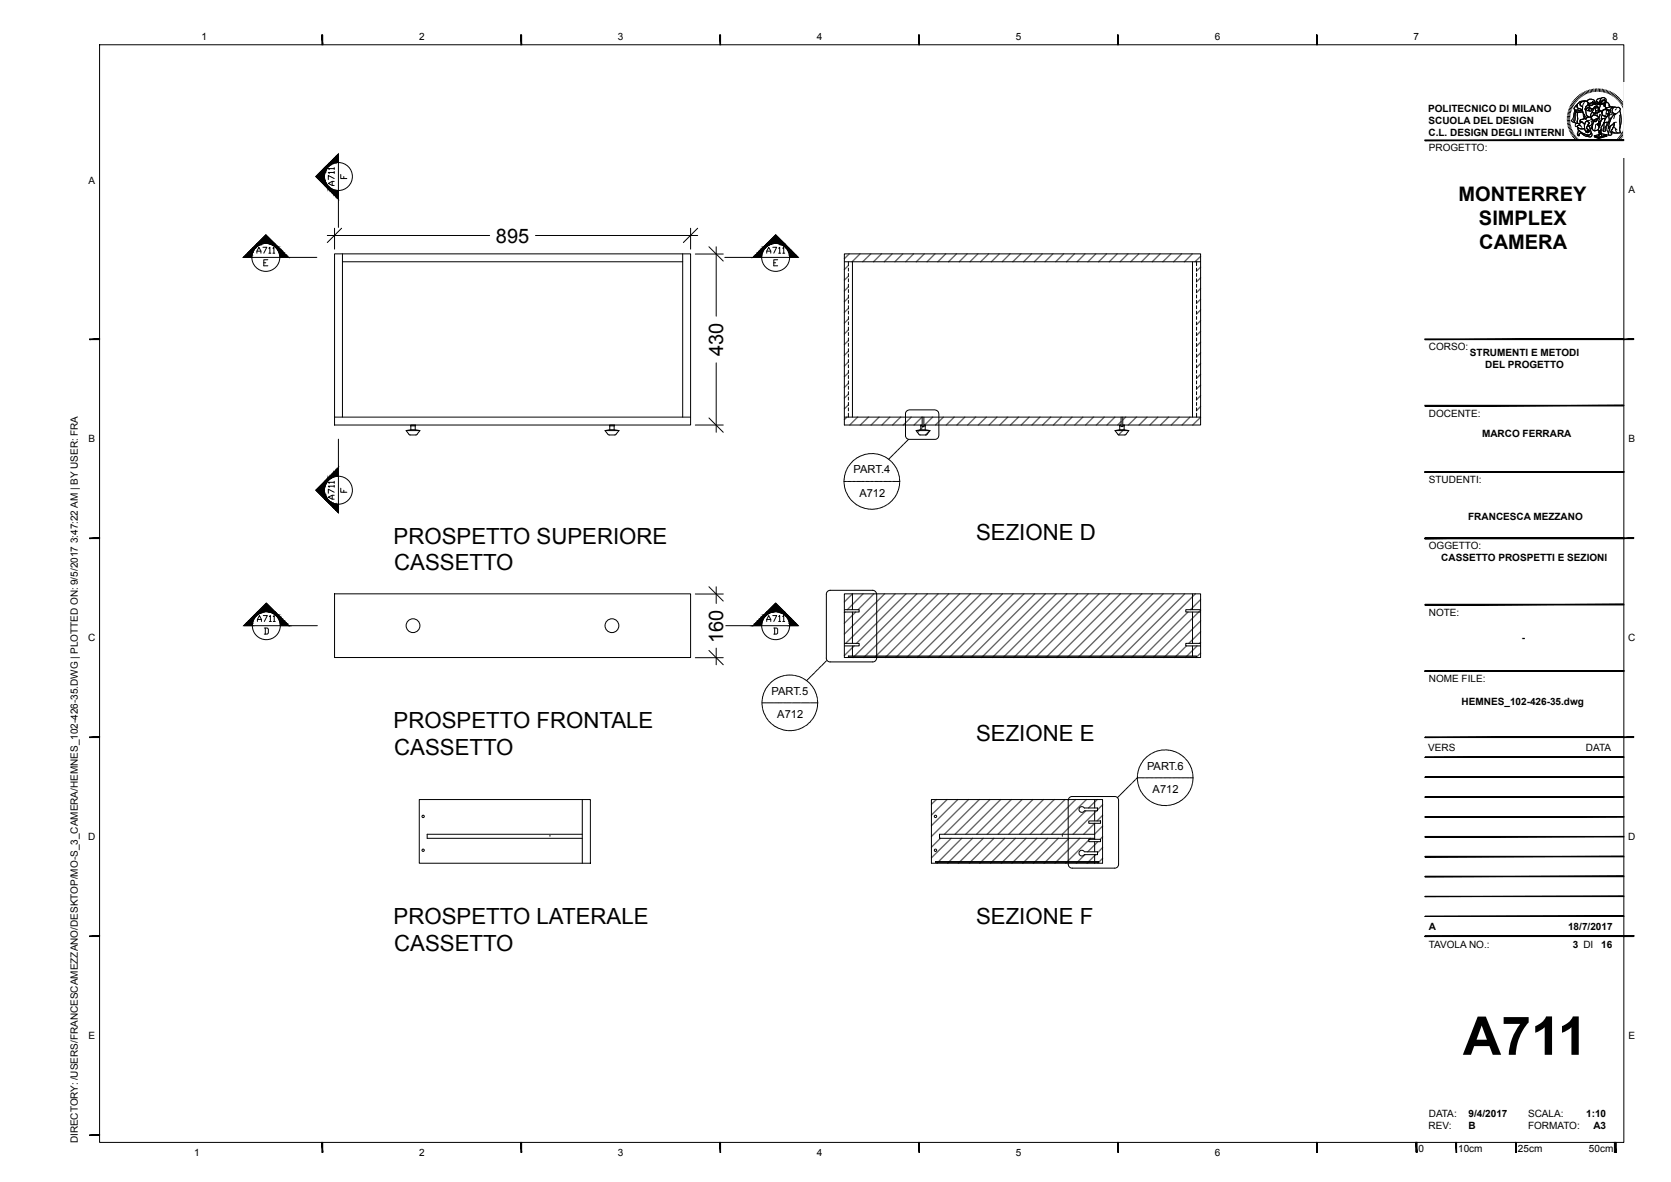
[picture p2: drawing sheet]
<svg xmlns="http://www.w3.org/2000/svg" width="420mm" height="297mm" viewBox="0 0 420 297" stroke-linecap="round" stroke-linejoin="round" font-family="sans-serif">
<g fill="none" stroke="#000" stroke-width=".25">
<path d="M25 11.3h383.1v275.8h-383.1zM393.9 29.9h.7M393.9 29.2l.7 .1M393.9 29.6h.7M394 28.9h.6M394 28.5l.7 .1M394.1 28.2l.7 .1M394.2 27.8l.7 .2M394.3 27.5l.6 .2M394.4 27.2l.7 .2M394.6 26.8l.6 .3M394.6 30.3h-.7"/>
<path d="M394.6 30.6h-.7M394.6 30.9l-.6 .1M394.7 31.2l-.7 .2M394.7 26.5l.6 .3M394.8 31.6l-.7 .1M394.9 31.9l-.7 .1M394.9 26.2l.6 .3M394.9 32.2l-.6 .2M395.1 25.9l.6 .3M395.1 32.5l-.7 .2M395.2 32.8l-.6 .3M395.3 25.6l.5 .4"/>
<path d="M395.3 33.1l-.6 .3M395.4 33.3l-.5 .4M395.5 25.3l.5 .4M395.6 33.6l-.5 .4M395.7 25l.6 .5M395.8 27.6h.9a.57 .57 0 0 0 .9 0l.1-.1 .1 .6-.5 .1a1.55 1.55 0 0 1-1.6-.4zM395.8 27.5l.1 .5M395.8 33.9l-.6 .4M396 26.7l.4-.4v.3a.81 .81 0 0 0 .9 .8l.3 .1-.1 .2a.83 .83 0 0 1-1-.1l-.5 .1-.2-.2a.36 .36 0 0 1-.2-.3 .36 .36 0 0 1 .3-.3zM396 24.8l.5 .4M396 28.1l-.3 .5-.1 1.3-.4 .7 .4 .2M396 34.2l-.6 .4"/>
<path d="M396.2 28.1l.5 .1-.2 .3v2.4a.48 .48 0 0 1-.8-.3l.2-1.8zM396.2 28.1v.1a2.56 2.56 0 0 0-.3 2l-.3 .6 .7 .2M396.2 24.5l.5 .5M396.2 34.4l-.5 .5M396.4 26.3l-.1 .1a.8 .8 0 0 0-.4 1.2h.8a.55 .55 0 0 0 .9-.1h.1M396.4 34.7l-.5 .4M396.5 31.7a1.26 1.26 0 0 0 1.8 .5M396.5 24.2l.4 .6M396.5 26.1l.7-.6 1.3-.1a.99 .99 0 0 0-1.3 1l.3 .3h.3l-.1 .8-.4-.1a.87 .87 0 0 1-.9-.8zM396.6 28.3l.7-.1a.41 .41 0 0 1 .5-.1 .41 .41 0 0 1 .2 .4l.4 .8v.4l-.4 .2a.61 .61 0 0 0-.8 .7l.1 .1-.3 .4a.56 .56 0 0 1-.5-.8zM396.6 32.1l.1 .5 .9 .8 1.8 .8M396.6 32l.7 .4 1-.2 .1 .6 .3 .2-.1 .2 .3-.2 .2 .3-.1-.5 .3 .5-.2-.5 .5 .1-.9-.6 .3-.7a.61 .61 0 0 1 .6 .7l.2 .4a.84 .84 0 0 1-.2 1.1 .84 .84 0 0 1-1.1 0l-.9-.4-.8-.7z"/>
<path d="M396.6 34.9l-.4 .5M396.7 28.2l-.2 .3v2.4M396.7 32.8l.5 .3a2.78 2.78 0 0 0 2.4 .8l.3-.6a.64 .64 0 0 1 .1 1 .64 .64 0 0 1-1 0l-.8-.3-.6-.4a.42 .42 0 0 0-.5-.2 .42 .42 0 0 0-.3 .5l.2 .1-.3 .1a.93 .93 0 0 1 0-1.3zM396.7 24l.5 .5M396.8 32.7l-.1 .2a.88 .88 0 0 0 0 1.2l.3-.1-.2-.1a.42 .42 0 0 1 .3-.5 .42 .42 0 0 1 .5 .2l.5 .4a2.45 2.45 0 0 0 1.9 .2l.1-.5-.2-.4M396.9 35.1l-.5 .5M397 31.2a.52 .52 0 0 0-.8-.1 .52 .52 0 0 0 0 .7 .77 .77 0 0 1 .8-.4 .77 .77 0 0 1 .6 .6M397 23.8l.4 .5M397.1 30.2l1.3-.5 .3 .2 .3-.5 .8 .1 .3 .3a.99 .99 0 0 1 .2 1.3 .99 .99 0 0 1-1.3 .4l.2-.3a.44 .44 0 0 0 0-.7 .44 .44 0 0 0-.7 .1l-.2 .6-.7-.6h-.4zM397.1 35.3l-.4 .6M397.2 25.9a1.06 1.06 0 0 1 1.1-.5 1.06 1.06 0 0 1 .9 .7l-.2 .3a1.45 1.45 0 0 0-.4 1.9l.3 .8 .4 .3-.4 .1a.34 .34 0 0 1-.2 .4 .34 .34 0 0 1-.4-.2 .34 .34 0 0 1 .1-.4l-.5-1-.1-1.6h-.3a.56 .56 0 0 1-.3-.8zM397.2 30.8l.4-.2a.96 .96 0 0 1 .6 1.1l.1 .5a1.26 1.26 0 0 1-1.8-.5l.6-.3-.1-.2z"/>
<path d="M397.3 23.6l.4 .6M397.4 35.5l-.4 .6M397.5 30.5l.8 .7M397.6 30.6l-.5 .4v.4M397.6 23.4l.3 .6M397.6 35.8l-.3 .5M397.8 28.1h-1.3a.68 .68 0 0 0-.9 .1 .68 .68 0 0 0-.1 .9l-.1 .5-.5 .7 .3 .3M397.9 23.2l.3 .6M397.9 35.9l-.3 .6M397.9 28.5l.3 1.3M398.2 25.7l-.4 1-.1 1.1 .7 1.4a.37 .37 0 0 0-.1 .5 .37 .37 0 0 0 .4 .1l.2-.3 .4-.1-.4-.3-.3-1a1.51 1.51 0 0 1 .5-1.9 .97 .97 0 0 0-1.4-.8l-.6 .2-.6 .4-.1 .6a.81 .81 0 0 0 .9 .8l.3 .1M398.2 36.1l-.3 .6"/>
<path d="M398.2 23.1l.3 .6M398.4 29.7l-.4 .2a.61 .61 0 0 0-.8 .7l.1 .1M398.5 25.4a.9 .9 0 0 0-1 .2 .9 .9 0 0 0-.2 1l.4 .1M398.5 36.2l-.3 .7M398.5 30.6a.48 .48 0 0 1 .8 0 .48 .48 0 0 1-.2 .8l-.4 .9 .9 .7-.5-.2 .2 .5-.3-.5 .1 .5-.2-.3-.3 .2 .1-.2-.4-.5a2.37 2.37 0 0 1 .2-1.9zM398.5 30.6a.48 .48 0 0 1 .8 0 .48 .48 0 0 1-.2 .8l-.2 .5a.62 .62 0 0 0 .4 .8l.3 .3-.5-.2 .2 .5-.3-.5v.5l-.1-.3-.3 .2 .1-.2-.4-.5a2.37 2.37 0 0 1 .2-1.9zM398.6 22.9l.2 .6M398.7 26.7l.3-.3h.6v.5l-1.2 .5zM398.7 27.3l.3-.2a.37 .37 0 0 1 .4-.2 .37 .37 0 0 1 .3 .3l-.3 .1-.1 .4 .2 .1a.55 .55 0 0 1-.8-.5zM398.7 27.3a.62 .62 0 0 0 .8 .5M398.8 36.4l-.3 .6M398.8 25.5l.2-.3a1.17 1.17 0 0 1 1.9 .4l-.1 .2a.53 .53 0 0 0-.9 .1l-.6 .1-.2-.2"/>
<path d="M398.9 22.8l.2 .6M399 25.2l.5-.3h.6l.6 .4a.22 .22 0 0 1 .2 .3 .22 .22 0 0 1-.2 .1l-.4-.1-.5 .3a.84 .84 0 0 1-1-.4zM399.1 36.5l-.3 .6M399.1 25.8l.7 .2 .5-.5 .4 .2-.3 .6-.3 .2-.5-.2-.6 .2zM399.2 22.7l.2 .6M399.3 29.4l.6 .2 .4 .5a.76 .76 0 0 1-.3 1.2M399.4 27.3h.9l-.3 .1a.38 .38 0 0 1-.3 .6 .38 .38 0 0 1-.3-.6zM399.4 36.6l-.2 .6M399.4 31.7l.4 1a.79 .79 0 0 1 0 .9 .79 .79 0 0 1-.9 .3M399.5 27l.2 .2M399.6 26.7l-.1 .2-1.1 .5M399.6 30.3l-.8 .1"/>
<path d="M399.6 22.6l.2 .6M399.6 26.4l-.3 .5M399.7 29.9l.8 .4M399.7 36.7l-.2 .6M399.8 27.3h.5l-.3 .1a.38 .38 0 0 1-.3 .6 .38 .38 0 0 1-.3-.6l.1-.2 .4 .1-.2 .1M399.8 30.4a.69 .69 0 0 1 .2 .9 .69 .69 0 0 1-.9 .2M399.9 29.4l.6-.5 .6 .1a.78 .78 0 0 1 .7 .8l-.8 .2a.48 .48 0 0 1-.5 .3 .48 .48 0 0 1-.4-.4zM399.9 29.6a.94 .94 0 0 1 .8-.8 .94 .94 0 0 1 .9 .4v.1a.3 .3 0 0 1 .2 .5 .3 .3 0 0 1-.5 0l-.9 .4 .2 .3 .3 .1 .5-.3 .1-.5h.3l-.2-.6-.6-.3h-.5l-.6 .7-.1-.1v-.5l.4-.8 .3 .2h1.1l.2-.3a.25 .25 0 0 0 .3-.1 .25 .25 0 0 0-.1-.3l.7 .2-.1 .4a.77 .77 0 0 1-.1 1.1l.1 .6a.7 .7 0 0 1-.7 .6l-.1 .6h-.4l.3 .3 .2-.1v.4l.2-.2-.1 .4a.93 .93 0 0 1-1.2 .9l-.9-.7 .4-.8 .1-.9M399.9 32.2l.8 .7M399.9 22.5l.2 .6M400 36.8l-.1 .7M400.1 26.3l.1 .1"/>
<path d="M400.2 31.6l.1 .9M400.2 28.2l-.4 .4v.9M400.2 25.9l.2 .1M400.3 22.4l.1 .7M400.3 25.9v.1M400.4 30.2l1.1-.4-.1 .5-.5 .3-.5-.2zM400.4 36.8l-.2 .7M400.4 31l-.3 1-.4 .4M400.6 26.1l.8-.1a.23 .23 0 0 1 .3 .2 .23 .23 0 0 1-.4 .2zM400.6 22.3l.1 .7M400.7 27l.7-.3 .7 .9a.31 .31 0 0 1 0 .3 .31 .31 0 0 1-.3 .2l-.1-.3a.55 .55 0 0 0-.1-.8 .55 .55 0 0 0-.7 0v.3a.92 .92 0 0 1 0 1.1 .44 .44 0 0 1-.6-.1 .44 .44 0 0 1 .1-.6zM400.7 25.8l-.3 .5-.3 .2-.5-.2-.6 .2"/>
<path d="M400.7 36.9l-.1 .6M400.7 34.1l2-.5 1.2 .3-2.1 .6zM400.7 34.1l1.1 .4v.3l-1.1-.4zM401 26.9l.1-.1a.83 .83 0 0 1 .7 1.3l-.3 .3h-.5l.1-.5-.2-.6zM401 22.3v.7M401 36.9l-.1 .7M401 25.9a.45 .45 0 0 1 .5-.3 .45 .45 0 0 1 .4 .5l-.3 .1M401.1 31.3l-.4 1.6 1.1-.2M401.1 30.4h.1M401.1 25.6h.4l.4 .5-.3 .1-.1-.3-.1 .2-.4-.2zM401.1 30l.2 .1M401.2 30.3h.1"/>
<path d="M401.2 30.1h.1M401.2 27.1v.1M401.3 27.1l-.2 .1M401.3 22.3l.1 .7M401.3 36.9v.7M401.4 26.1l-.2-.2-.6 .2 .2 .1a.44 .44 0 0 0 .4 .2 .44 .44 0 0 0 .4-.2l-.2-.3 .1 .3M401.4 28.4l.1 .7M401.5 29.9l-.1 .2a.49 .49 0 0 1-.4 .4 .49 .49 0 0 1-.5-.2M401.5 27l.2 .3M401.6 36.9v.7M401.7 27.1a.44 .44 0 0 0-.7-.2 .44 .44 0 0 0 0 .7 .46 .46 0 0 1-.1 .8 .46 .46 0 0 1-.6-.4l.2-.5a.58 .58 0 0 1 .7-.7l.3-.1 .6 1a.24 .24 0 0 1-.1 .4 .24 .24 0 0 1-.3-.3M401.7 22.3v.7"/>
<path d="M401.8 27.4l-.2 .1M401.8 27.3v.2a.48 .48 0 0 1-.8 .3M401.8 28.1l-.3 .3h-.5M401.8 34.5l2.1-.6v.3l-2.1 .6zM401.8 34.5v.3M401.9 26.2l.2-.2 .1 .4-.3 .9M401.9 30.6h.1M401.9 30.6l.4-.1-.2 1.1-.2 .2v-.4l-.2 .1-.3-.3h.4zM401.9 31.3v.5l.2-.2M402 36.9v.7M402 27.7l-.1-.4a1.01 1.01 0 0 0 .1-1.2l-.5-.5a.45 .45 0 0 1-.2-.6 .45 .45 0 0 1 .6-.2h.5l-.3 .7 .2 .8h.1l.1-.5a.39 .39 0 0 0 .3 .4 .39 .39 0 0 0 .4-.2v.6l.2-.1v.3a.33 .33 0 0 1 .3 .4 .33 .33 0 0 1-.3 .3l-.7 .4M402 25.7l.1 .4"/>
<path d="M402.1 22.3l-.1 .7M402.1 31l-.1 .2-.1-.1M402.1 28.7l-.1 1.3M402.1 27.9l.5 .2M402.2 32.8l.1-.1 .2 1-.3-.5-.3 .7zM402.3 29.9l-.4 .3v.5M402.3 36.9v.7M402.3 30.5a.8 .8 0 0 0-.7 .8l-.1-.2-.1 .1 .3 .3 .2-.1M402.3 28.8l-.4 .8M402.4 22.3l-.1 .7M402.4 24.8l-.3-.1a.79 .79 0 0 0-.8 .8M402.5 24.7l.7-.2 .5 .6-.3 1.3-.2 .3v-.7l.3-.5a.32 .32 0 0 0-.2-.4 .32 .32 0 0 0-.4 .1l-.3 .1-.1 .9-.2 .1-.2-.8z"/>
<path d="M402.5 25.8a.39 .39 0 0 0 .3 .4 .39 .39 0 0 0 .4-.2M402.5 24.7a.78 .78 0 0 1 1.1 .1v1.1l-.4 .8v-.7l.3-.5a.34 .34 0 0 0-.2-.4 .34 .34 0 0 0-.4 .1l-.3 .1-.1 .9-.2 .1-.2-.8zM402.6 36.9l.1 .6M402.6 27.9l.1-.1a1.34 1.34 0 0 1 1.6-.2 .69 .69 0 0 1 .4 .8 .69 .69 0 0 1-.5 .5 .5 .5 0 0 1-.8 .4l-.1 .1-.1-.3a1.06 1.06 0 0 1-.6-1.2zM402.6 25.3l.3-.1a.33 .33 0 0 1 .5 0 .33 .33 0 0 1 .1 .4l-.3 .4a.41 .41 0 0 1-.5 .1 .41 .41 0 0 1-.1-.6zM402.7 29.8l.8-.1-.6 1.6a1.66 1.66 0 0 0-.5 1.5h-.2l-.2 .5-.2-.9zM402.7 25.5l.2 .1M402.7 29.9l-.9 2.5 .2 .9 .3-.6 .3 1.4-.4-.9-.4 1 .2-.9M402.8 26h.1M402.8 28.9l-.3 .4 .1 .6 .9-.2 .5-.6M402.8 22.4l-.2 .7M402.8 25.6h.1"/>
<path d="M402.9 25.9h.1M402.9 36.8l.2 .7M403.1 25.7l.3 .1M403.1 22.5l-.1 .6M403.2 30.8l.6-.1a1.41 1.41 0 0 1-.4 1.4l.2 .7-.7 .1zM403.2 25.7v.1M403.2 36.7l.2 .7M403.4 26.5v.3l.4 .4M403.4 22.6l-.1 .6M403.4 29h.1M403.5 27.4l1.1-.5h.8l-.7 .9zM403.5 29.7l-.6 1.6a1.66 1.66 0 0 0-.5 1.5"/>
<path d="M403.6 36.7l.1 .6M403.6 25.6l.6 .3 .6 .9-.5 .2a.55 .55 0 0 1-.7-.1 .55 .55 0 0 1-.2-.7zM403.6 28.9l-.3 .1M403.7 25.6l.5 .3 .3 .6M403.7 29.2l-.1 .1M403.8 22.6l-.2 .7M403.9 33.9v.3l-2.1 .6-1.1-.4v-.3M403.9 36.6l.2 .6M404 30.8l-.2 .7-.4 .6 .2 .7-.2 .2-.5-.2 .3-.9v-1M404.1 22.8l-.2 .6M404.2 36.4l.2 .7M404.2 28.6l-.1 .4"/>
<path d="M404.2 27.6l.3 .1 .2 .4M404.3 28.8l.2 .1-.1 .7a.72 .72 0 0 1 0 .9 .72 .72 0 0 1-.8 .3l-.4 .1 .3-1.2zM404.3 26.4l.5 .4M404.3 30.7l-1.1 .2M404.4 32.1l-.1 .2 .2 .2M404.5 22.9l-.3 .6M404.5 36.3l.3 .6M404.5 28.9v1.3l-.3 .9a1.89 1.89 0 0 0 0 2.2h.1M404.7 31.8l1.1-1-.5 1.6a1.24 1.24 0 0 0-.2 1.4 .42 .42 0 0 1-.6 .2 .42 .42 0 0 1-.2-.5zM404.7 27.8a1.07 1.07 0 0 1 1.7-.8 .57 .57 0 0 1 .8 .2 .57 .57 0 0 1-.2 .8l-.4 .3a1.08 1.08 0 0 1-1.9-.2M404.7 28.1l-.8 1.2-.6 .1-.1-.3a.75 .75 0 0 1-.5-1.1 .75 .75 0 0 1 1.2-.1l-.2 .2a.28 .28 0 0 0-.1 .4 .28 .28 0 0 0 .4 .1l.2-.1a.68 .68 0 0 0 0-.9 .68 .68 0 0 0-.9-.1l-.6 .4-.1 .5M404.8 29.6v.5"/>
<path d="M404.8 36.2l.3 .6M404.8 23l-.3 .7M405.1 36l.3 .6M405.1 23.2l-.3 .6M405.2 28.8l-.9 .1M405.3 33l.5 .4M405.3 35.8l.4 .6M405.4 26.9h-.8l-1.1 .5M405.4 23.4l-.3 .6M405.6 31.8l.8 .9M405.6 35.7l.4 .5M405.6 28.7l-.8 1.5-.5 2 1.5-1.4 .5-.1"/>
<path d="M405.7 26.9l.7 .2a.53 .53 0 0 1 .6 0 .53 .53 0 0 1 .2 .6l.1 1a8.1 8.1 0 0 1-.2 3.9l.3 .7-1.9 .1a.41 .41 0 0 1-.6-.2 .41 .41 0 0 1 .2-.5l.6-1.2 .1-.7-1.5 1.4a5.7 5.7 0 0 1 1.5-3.4l.3-.2a.94 .94 0 0 1-.9-.7 .94 .94 0 0 1 .5-1zM405.7 26.9a.92 .92 0 0 0-.5 1.1 .92 .92 0 0 0 .9 .6M405.7 23.5l-.3 .6M405.8 30.8l-.5 1.6a1.24 1.24 0 0 0-.2 1.4 .42 .42 0 0 1-.6 .2 .42 .42 0 0 1-.2-.5l.4-1.7M405.9 35.5l.4 .5M405.9 28.8l-.3 1M406 32.2l.2 .8 .5 .4M406 23.7l-.4 .6M406.1 35.3l.4 .5M406.3 27.3l-.3 .3M406.3 24l-.4 .5M406.4 35l.4 .5"/>
<path d="M406.6 24.2l-.4 .5M406.6 34.8l.5 .5M406.8 34.6l.5 .4M406.8 24.4l-.4 .5M407 34.3l.6 .4M407.1 28.9v3.3M407.1 24.7l-.5 .4M407.1 27.8a9.2 9.2 0 0 1 0 5l.3 .5h-2.4M407.2 34.1l.6 .3M407.3 25l-.5 .4M407.4 33.8l.6 .4M407.6 25.2l-.6 .4"/>
<path d="M407.6 33.5l.5 .4M407.7 33.2l.6 .4M407.8 25.5l-.5 .4M407.9 33l.6 .2M408 25.8l-.6 .4M408 32.7l.6 .2M408.1 32.3l.7 .3M408.2 26.1l-.6 .3M408.2 32l.7 .2M408.3 31.7l.7 .2M408.4 26.4l-.6 .3M408.4 31.4l.6 .1"/>
<path d="M408.4 31.1l.7 .1M408.5 30.8l.7 .1M408.5 30.2h.7M408.5 26.7l-.6 .3M408.5 30.4l.7 .1M408.7 27.1l-.7 .2M408.8 27.4l-.7 .2M408.9 27.7l-.7 .2M409 28.1l-.7 .2M409.1 28.4l-.7 .2M409.1 28.8l-.7 .1M409.2 29.2h-.7"/>
<path d="M409.2 29.8l-.7 .1M409.2 29.5h-.7M79.4 44.4l5.7-5.7v11.3zM82.3 59.2h40.8M83.5 45.6v1M84 45.6h-.5l-1 .5 1 .5h.5M84 44.9l-1.5-.8v1M84 43.3h-1.5l.3 .3M84 42.4h-1.5l.3 .2M84 42.1v.5M84 43.1v.5M84.1 57.4v5.2"/>
<path d="M85.1 50v7.1M85.7 43.8v1.1h1.5M85.9 57.4l-3.6 3.5M86.4 44.4v.5M134.6 59.2h40.8M173.6 57.4v5.2M175.4 57.4l-3.6 3.5M61.1 64.7l5.7-5.7 5.7 5.7zM64.6 63.6v-.5l.5-1 .5 1v.5M64.6 63.1h1M66.1 62.1h1l-.8 1.5M66.3 66h.5"/>
<path d="M67.3 65.3h-1v1.5h1M67.6 62.4l.2-.3v1.5M67.6 63.6h.5M68.6 62.4l.2-.3v1.5M68.6 63.6h.5M72.5 64.7h7.1M84.1 63.8h89.5v43h-89.5zM86.1 63.8v41M86.1 65.8h85.5M171.6 63.8v41M174.8 63.8h7M178.2 62l3.6 3.6"/>
<path d="M180 62v17.4M182.2 64.7h7.1M189.3 64.7l5.7-5.7 5.6 5.7zM192.7 63.6v-.5l.5-1 .5 1v.5M192.7 63.1h1M194.2 62.1h1l-.7 1.5M194.5 66h.5M195.5 65.3h-1v1.5h1M195.7 62.4l.3-.3v1.5M195.7 63.6h.5M196.7 62.4l.3-.3v1.5M196.7 63.6h.5"/>
<path d="M212.2 65.8h89.6M213.2 65.8v.9M213.2 67.4v.7M213.2 68.7v.8M213.2 70.1v.7M213.2 71.4v.8M213.2 72.8v.7M213.2 74.1v.8M213.2 75.5v.7M213.2 76.8v.8M213.2 78.2v.7M213.2 79.5v.8"/>
<path d="M214.3 65.8v39M299.7 65.8v39M300.7 65.8v.9M300.7 67.4v.7M300.7 68.7v.8M300.7 70.1v.7M300.7 71.4v.8M300.7 72.8v.7M300.7 74.1v.8M300.7 75.5v.7M300.7 76.8v.8M300.7 78.2v.7"/>
<path d="M300.7 79.5v.8M180 91.2v17.4M213.2 80.9v.7M213.2 82.2v.8M213.2 83.6v.7M213.2 84.9v.8M213.2 86.3v.7M213.2 87.6v.8M213.2 89v.7M213.2 90.3v.7M213.2 91.7v.7M213.2 93v.8"/>
<path d="M213.2 94.4v.7M213.2 95.7v.8M213.2 97.1v.7M213.2 98.4v.8M213.2 99.8v.7M300.7 80.9v.7M300.7 82.2v.8M300.7 83.6v.7M300.7 84.9v.8M300.7 86.3v.7M300.7 87.6v.8M300.7 89v.7"/>
<path d="M300.7 90.3v.7M300.7 91.7v.7M300.7 93v.8M300.7 94.4v.7M300.7 95.7v.8M300.7 97.1v.7M300.7 98.4v.8M300.7 99.8v.7M84.1 104.8h89.5M85.1 110.4v7.1M102.1 108.2l1.2-.2 2.2 .2-1 1.1h-1.6zM102.1 108.2h3.4"/>
<path d="M103.3 107h1.1M103.3 107v1M103.3 107l-.1-.2h1.2v.2M104.4 107v1M152.1 108.2l1.2-.2 2.3 .2-1.1 1.1h-1.5zM152.1 108.2h3.5M153.3 107v1M153.3 107l-.1-.2h1.2v1.2M154.4 107h-1.1M174.8 106.8h7M178.2 105l3.6 3.6M212.2 104.8h89.6"/>
<path d="M212.4 119.3l-.2 .7M212.4 119.1v.1M212.7 118.2l-.3 .7M212.8 118v.1M213.2 117.3l-.3 .6M213.2 101.1v.8M213.2 102.5v.7M213.2 103.8v1M213.4 117l-.1 .1M213.9 116.4l-.4 .6M214.1 116.2h-.1M214.7 115.6l-.5 .5"/>
<path d="M214.9 115.4l-.1 .1M215.7 114.9l-.7 .4M215.9 114.8l-.2 .1M216.7 114.5l-.7 .3M216.9 114.4h-.1M217.7 114.1l-.7 .2M218 114.1h-.1M218.8 114l-.7 .1M219 114h.1M219.2 114h.8M220.1 114l.1 .1M220.4 114.1l.7 .1"/>
<path d="M221.2 114.3h.1M221.5 114.4l.6 .3M222.3 114.7v.1M222.5 114.8l.6 .4M223.2 115.3h.1M223.4 115.4l.6 .5M223.7 115l-.3 .4M223.9 114.8l-.1 .1M224.1 116l.1 .1M224.3 116.2l.4 .6M224.5 114.2l-.5 .6M224.7 114l-.1 .1"/>
<path d="M224.8 116.9l.1 .1M224.9 117.1l.5 .6M225.4 113.4l-.6 .6M225.4 117.8v.1M225.5 118.1l.3 .6M225.5 113.2l-.1 .1M225.8 118.9l.1 .1M225.9 119.1l.2 .7M226.1 120v.1M226.1 112.6l-.5 .5M226.3 112.4l-.1 .1M226.9 111.8l-.5 .5"/>
<path d="M227.1 111.7h-.1M227.7 111l-.5 .5M227.9 110.9h-.1M227.9 103.2l.7-.2h6.4a1.08 1.08 0 0 1 1 1v5.4a1.01 1.01 0 0 1-1 1h-6.4a.93 .93 0 0 1-1-1v-5.6zM228.4 110.4l-.4 .4M230.3 108.2l1.1-.2 2.3 .2-1 1.1h-1.6zM230.3 108.2h3.4M231.4 107h.4M231.4 107v1M231.4 107v-.2h.4h-19.6v-43h89.6v43h-19.6h.4l-.1 .2M231.8 104.8v2.4h.4v-2.4M232.2 106.8h49.6h-.4v.2"/>
<path d="M232.2 107h.3M232.5 107v1M232.6 106.8l-.1 .2M280.3 108.2h3.4M281 109.1l-.7-.9 1.1-.2 2.3 .2-.8 1.1h-1.6l-.3-.2M281.4 107h.4M281.4 107v1M281.8 104.8v2.4h.4v-2.4M282.2 107h.3M282.5 107v1M300.7 101.1v.8M300.7 102.5v.7"/>
<path d="M300.7 103.8v1M79.4 123.2l5.7-5.7v11.4zM83.5 124.4v1M84 124.4h-.5l-1 .5 1 .5h.5M84 123.7l-1.5-.8v1M84 122.2h-1.5l.3 .2M84 121.2h-1.5l.3 .2M84 120.9v.5M84 122v.4M85.7 122.7v1h1.5M86.4 123.2v.5M212.1 121.3v.1"/>
<path d="M212.1 121h.7M212.2 120.4l-.1 .8M212.2 120.2v.1M212.2 121.6l.1 .7M212.3 122.4v.1M212.4 122.7l.2 .7M212.6 123.5l.1 .1M212.7 123.7l.4 .7M212.9 121h.1M213.1 124.5l.1 .1M213.2 121h.7M213.2 124.7l.5 .6"/>
<path d="M213.8 125.4v.1M213.9 125.6l.6 .5M214 121h.1M214.3 121h.7M214.6 126.2v.1M214.8 126.4l.6 .5M215.1 121h.2M215.4 121h.8M215.4 126.9h.2M215.7 127l.6 .4M216.2 121h.2M216.5 127.4l.1 .1"/>
<path d="M216.5 121h.8M216.7 127.5l.7 .3M217.4 121h.1M217.5 127.8h.1M217.6 121h.8M217.8 127.8l.7 .1M218.5 121h.2M218.7 127.9h.1M218.8 121h.7M219.6 127.9l-.7 .1M219.6 121h.2M219.8 127.9h.1"/>
<path d="M219.9 121h.8M220.7 127.8l-.7 .1M220.8 121h.1M220.9 127.7h.1M221 121h.8M221.8 127.4l-.7 .3M221.9 121h.1M222 127.3l-.1 .1M222.1 121h.8M222.8 126.9l-.6 .3M223 126.8h-.1M223 121h.1"/>
<path d="M223.3 121h.7M223.7 126.2l-.6 .5M223.9 126.1h-.1M224.2 121h.1M224.4 121h.7M224.5 125.4l-.5 .6M224.7 125.2l-.1 .1M225.2 124.5l-.4 .6M225.3 121h.1M225.3 124.3l-.1 .1M225.6 123.5l-.2 .7M225.7 123.3v.1"/>
<path d="M226 122.4l-.2 .7M226 122.2v.1M226.1 120.2l.1 .8h-.7M226.1 121.3v.7M226.2 121.1l-.1 .1M61.3 157.2l5.6-5.7 5.7 5.7zM64.7 156.2v-.6l.5-.9 .5 .9v.6M64.7 155.6h1M66.2 154.7h1l-.8 1.5M66.4 157.8h.8l.2 .3v1l-.2 .2h-.8M66.7 157.8v1.5M67.7 154.9l.3-.2v1.5"/>
<path d="M67.7 156.2h.5M68.7 154.9l.2-.2v1.5M68.7 156.2h.5M72.6 157.2h7.2M84.1 149.2h89.5v16h-89.5zM174.8 149.3h7M178.2 147.4l3.6 3.6M180 147.4v4.2M182.2 157.2h7.1M189.3 157.2l5.7-5.7 5.6 5.7zM192.7 156.2v-.6l.5-.9 .5 .9v.6M192.7 155.6h1"/>
<path d="M194.2 154.7h1l-.7 1.5M194.5 157.8h.7l.3 .3v1l-.3 .2h-.7M194.7 157.8v1.5M195.7 154.9l.3-.2v1.5M195.7 156.2h.5M196.7 154.9l.3-.2v1.5M196.7 156.2h.5M207.9 148.7l.6-.4h10.8a1.08 1.08 0 0 1 1.1 1v16a1.01 1.01 0 0 1-1.1 1h-10.6a.93 .93 0 0 1-1-1v-16.1zM212.2 149.2h89.6v16h-89.6zM212.2 153.2h3.8v.6h-3.8M214.3 153.8v7.9M214.3 149.2v4"/>
<path d="M299.7 153.8v7.9M299.7 149.2v4M301.8 153.2h-3.8v.6h3.8M174.8 165.3h7M178.2 163.4l3.6 3.6M180 162.8v4.2M191.5 176.9v.2M191.5 176.6h.7M191.6 176.1l-.1 .7M191.6 175.8v.1M191.6 177.2l.1 .7M191.7 178v.2"/>
<path d="M191.7 175l-.1 .7M191.7 178.3l.3 .7M191.8 174.7v.1M192 179.1v.2M192.1 173.9l-.3 .7M192.1 179.4l.4 .6M192.2 173.6v.2M192.3 176.6h.1M192.5 176.6h.8M192.6 172.9l-.4 .7M192.8 172.7l-.1 .1M193.3 172l-.5 .6"/>
<path d="M193.4 176.6h.1M193.5 171.8l-.1 .1M193.6 176.6h.8M194.1 171.2l-.5 .5M194.3 171.1h-.1M194.5 176.6h.2M194.8 176.6h.7M195 170.6l-.6 .4M195.3 170.4l-.2 .1M195.6 176.6h.2M195.9 176.6h.7M196.1 170.1l-.8 .3"/>
<path d="M196.3 170h-.2M196.8 176.6h.1M197 176.6h.8M197.1 169.7l-.7 .3M197.4 169.7h-.2M197.9 176.6h.1M198.2 176.6h.7M198.2 169.6l-.7 .1M198.3 169.6h.2M198.6 169.6l.8 .1M199 176.6h.1M199.3 176.6h.7"/>
<path d="M199.5 169.7h.1M199.7 169.7l.8 .2M200.2 176.6h.1M200.4 176.6h.7M200.6 169.9l.1 .1M200.8 170l.7 .3M201.3 176.6h.1M201.5 176.6h.8M201.6 170.3l.1 .1M201.9 170.5l.6 .3M202.4 176.6h.1M202.6 170.9l.1 .1"/>
<path d="M202.7 176.6h.7M203.1 170.6l-.3 .5 .6 .5M203.3 170.5l-.1 .1M203.5 171.7h.1M203.5 176.6h.1M203.6 171.8l.5 .6M203.8 176.6h.7M203.9 169.8l-.5 .6M204.1 169.7h-.1M204.2 172.5l.1 .1M204.3 172.7l.4 .6M204.7 176.6h.1"/>
<path d="M204.7 179.9l-.1 .1M204.7 169.1l-.5 .5M204.8 173.5v.1M204.9 173.7l.3 .7M204.9 168.9h-.1M205 179.1l-.3 .7M205.1 178.9v.1M205.2 174.5v.1M205.2 174.7l.3 .8M205.4 178l-.2 .8M205.4 177.8v.1M205.5 175.8v.8h-.6"/>
<path d="M205.5 175.6v.1M205.5 176.9v.8M205.5 168.3l-.5 .5M205.5 176.7v.1M205.7 168.1l-.1 .1M206.3 167.5l-.5 .5M206.5 167.3l-.1 .1M207.1 166.7l-.5 .5M207.3 166.5l-.1 .1M207.7 166l-.3 .4M212.2 161.7h3.8v.6h-3.8M213.2 164.8h87.5v.2h-87.5z"/>
<path d="M214.3 162.3v2.5M214.3 165v.2M299.7 162.3v2.5M299.7 165v.2M301.8 161.7h-3.8v.6h3.8M192.5 180.2h.1M192.6 180.4l.5 .6M193.1 181.1l.1 .1M193.3 181.3l.6 .5M193.9 181.9h.1M194.2 182l.5 .5M194.8 182.5l.2 .1"/>
<path d="M195.1 182.7l.6 .3M195.8 183l.2 .1M196.1 183.1l.7 .3M196.9 183.4h.1M197.2 183.5h.7M198 183.6h.2M198.3 183.6h.7M199.1 183.5h.2M200.1 183.4l-.7 .1M200.4 183.3l-.2 .1M201.2 183l-.7 .3M201.4 183h-.1"/>
<path d="M202.2 182.5l-.6 .4M202.4 182.4h-.1M203.1 181.9l-.6 .4M203.3 181.7l-.1 .1M203.9 181l-.5 .6M204.1 180.9l-.1 .1M204.6 180.2l-.5 .6M281.4 199.9l-.1 .1M282 199.3l-.5 .5M282.2 199.1l-.1 .1M282.8 198.4l-.5 .6M283 198.3l-.1 .1"/>
<path d="M283.6 197.6l-.5 .6M283.8 197.5l-.1 .1M284.4 196.9l-.5 .5M284.6 196.7l-.1 .1M285.2 196.1l-.5 .5M285.4 195.9l-.1 .1M285.9 194.9v.7M285.9 195.7v.2M285.9 196l.1 .8M285.9 194.6v.2M286 196.9l.1 .1M286.1 193.7l-.2 .8"/>
<path d="M286.1 197.1l.2 .8M286.1 193.5v.2M286.4 197.9v.2M286.4 192.7l-.2 .7M286.4 198.2l.4 .7M286.5 195.4h-.7l-.3 .4M286.5 192.5v.1M286.6 195.4h.1M286.8 199l.1 .1M286.9 195.4h.7M286.9 191.7l-.3 .7M287 199.2l.4 .6"/>
<path d="M287.1 191.5l-.1 .1M287.5 199.9l.1 .1M287.6 190.8l-.4 .6M287.8 195.4h.1M287.8 190.6l-.1 .1M288 195.4h.7M288.4 190l-.5 .5M288.6 189.9h.1M288.9 195.4h.1M289.1 195.4h.8M289.4 189.4l-.7 .4M289.6 189.3h-.1"/>
<path d="M290 195.4h.1M290.2 195.4h.8M290.4 188.9l-.7 .3M290.6 188.8h-.1M291.1 195.4h.1M291.3 195.4h.8M291.5 188.6l-.8 .2M291.6 188.5h.1M292.2 195.4h.2M292.5 195.4h.8M292.6 188.5h-.8M292.7 188.5h.1"/>
<path d="M293 188.4l.7 .1M293.4 195.4h.1M293.6 195.4h.8M293.8 188.5h.1M294.1 188.5l.7 .2M294.5 195.4h.1M294.7 195.4h.8M294.9 188.8h.1M295.2 188.8l.6 .3M295.6 195.4h.2M295.9 195.4h.7M296 189.2h.1"/>
<path d="M296.2 189.3l.6 .4M296.7 195.4h.2M296.9 189.7l.1 .1M297 195.4h.7M297.1 189.9l.6 .5M297.8 190.4l.1 .1M297.9 195.4h.1M298 190.7l.5 .5M298.1 195.4h.8M298.2 199.9l-.5 .5M298.4 199.7l-.1 .1M298.5 191.3l.1 .1"/>
<path d="M298.7 191.5l.4 .7M298.9 199l-.4 .6M299 198.7v.2M299 195.4h.1M299.1 192.3l.1 .1M299.2 192.5l.3 .7M299.4 197.9l-.3 .7M299.5 197.7l-.1 .1M299.6 193.3v.2M299.6 193.6l.2 .7M299.7 196.9l-.2 .7M299.8 194.4v.2"/>
<path d="M299.8 196.6l-.1 .2M299.8 194.7l.1 .7h-.7M299.9 195.7l-.1 .8M299.9 195.5v.1M105.4 200.9h43v16h-43zM138.2 210.1h.1M146.4 200.9v16M146.4 209.6h-39v1h39M234.1 200.9h43v16h-43zM235.1 216.5h41.1v.2h-41.1zM267 210.1h.1M268.7 200.5l.6-.4h10.9a.93 .93 0 0 1 .9 1v16a.94 .94 0 0 1-.9 1h-10.7a1 1 0 0 1-1-1v-16z"/>
<path d="M272.6 214.7a.73 .73 0 0 1-1.2 .2 .73 .73 0 0 1 .1-1.2 .73 .73 0 0 1 1.1 .3h3.3v.7h-3.3M272.6 203h3.3v.7h-3.3a.73 .73 0 0 1-1.1 .3 .73 .73 0 0 1-.1-1.1 .73 .73 0 0 1 1.2 .2M273.7 206.3h2.9v.6h-2.9zM273.7 210.9h2.9v.6h-2.9zM275.1 209.6h-39v1h39M275.1 200.9v2.1M275.1 203.7v2.6M275.1 206.9v4M275.1 211.5v2.5M275.1 214.7v1.8M275.1 216.7v.2M281.2 200.1l-.3 .3"/>
<path d="M287.7 200.1l.5 .5M288.3 200.7l.1 .1M288.5 200.9l.6 .4M289.2 201.4h.1M289.4 201.5l.7 .3M290.2 201.9h.1M290.4 202l.7 .2M291.3 202.2l.1 .1M291.5 202.3l.7 .1M292.4 202.4h.1M292.6 202.4h.8M293.6 202.3l-.1 .1"/>
<path d="M294.5 202.2l-.7 .1M294.7 202.1l-.1 .1M295.5 201.9l-.6 .2M295.8 201.8h-.1M296.6 201.4l-.7 .3M296.8 201.2l-.2 .1M297.4 200.7l-.5 .5M297.7 200.5l-.2 .1"/>
<circle cx="85.1" cy="44.4" r="3.5"/>
<circle cx="66.8" cy="64.7" r="3.5"/>
<circle cx="195" cy="64.7" r="3.5"/>
<circle cx="85.1" cy="123.2" r="3.5"/>
<circle cx="66.9" cy="157.2" r="3.5"/>
<circle cx="103.8" cy="157.2" r="1.74"/>
<circle cx="153.8" cy="157.2" r="1.74"/>
<circle cx="195" cy="157.2" r="3.5"/>
<circle cx="106.4" cy="213.6" r=".3"/>
<circle cx="106.4" cy="205.1" r=".3"/>
<circle cx="235.1" cy="205.1" r=".3"/>
<circle cx="235.1" cy="213.6" r=".3"/>
</g>
<g fill="none" stroke="#636466" stroke-width=".34">
<path d="M213.2 66.7l-1 1M213.2 69.4l-1 1M213.2 72.1l-1 1M213.2 74.8l-1 1M213.2 77.5l-1 1M213.5 63.8l-1.3 1.2M216.2 63.8l-2 2M218.9 63.8l-2.1 2M221.5 63.8l-1.9 2M224.3 63.8l-2 2M226.9 63.8l-2 2M229.6 63.8l-2 2"/>
<path d="M232.3 63.8l-2 2M235 63.8l-2 2M237.7 63.8l-2 2M240.4 63.8l-2 2M243.1 63.8l-2 2M245.8 63.8l-2 2M248.5 63.8l-2 2M251.2 63.8l-2 2M253.9 63.8l-2 2M256.6 63.8l-2 2M259.3 63.8l-2 2M262 63.8l-2 2"/>
<path d="M264.6 63.8l-2 2M267.3 63.8l-1.9 2M270.1 63.8l-2 2M272.7 63.8l-2 2M275.4 63.8l-2 2M278.1 63.8l-2 2M280.8 63.8l-2 2M283.5 63.8l-2 2M286.2 63.8l-2 2M288.9 63.8l-2 2M291.6 63.8l-2 2M294.3 63.8l-2 2"/>
<path d="M297 63.8l-2 2M299.7 63.8l-2 2M301.8 64.4l-1.4 1.4M301.8 67.1l-1.1 1M301.8 69.8l-1.1 1M301.8 72.5l-1.1 1M301.8 75.2l-1.1 1M301.8 77.9l-1.1 1M213.2 80.2l-1 1M213.2 82.9l-1 1M213.2 85.6l-1 1M213.2 88.3l-1 1"/>
<path d="M213.2 91l-1 1M213.2 93.7l-1 .9M213.2 96.3l-1 1.1M213.2 99l-1 1M301.8 80.6l-1.1 1M301.8 83.3l-1.1 1M301.8 86l-1.1 1M301.8 88.7l-1.1 1M301.8 91.3l-1.1 1.1M301.8 94.1l-1.1 1M301.8 96.8l-1.1 .9M301.8 99.4l-1.1 1"/>
<path d="M212.9 104.8l-.7 .6M213.2 101.7l-1 1M215.6 104.8l-2 2M218.3 104.8l-2.1 2M220.9 104.8l-1.9 2M223.7 104.8l-2 2M226.4 104.8l-2.1 2M229 104.8l-2 2M231.2 108l-.6 .7M231.7 104.8l-1.9 2M232.2 107.1l-.8 .7M233.7 108.2l-1.1 1.1"/>
<path d="M234.4 104.8l-2.1 2.2M237.1 104.8l-2 2M239.8 104.8l-2 2M242.5 104.8l-2 2M245.2 104.8l-2 2M247.9 104.8l-2 2M250.6 104.8l-2 2M253.3 104.8l-2 2M256 104.8l-2 2M258.7 104.8l-2 2M261.4 104.8l-2 2M264.1 104.8l-2 2"/>
<path d="M266.8 104.8l-2 2M269.5 104.8l-2 2M272.2 104.8l-2.1 2M274.8 104.8l-2 2M277.5 104.8l-1.9 2M280.2 104.8l-2 2M281.8 105.9l-.9 .9M282.5 107.9l-1.4 1.4M282.9 104.8l-.7 .7M285.6 104.8l-2 2M288.3 104.8l-2 2M291 104.8l-2 2"/>
<path d="M293.7 104.8l-2 2M296.4 104.8l-2 2M299.1 104.8l-2 2M301.8 102.1l-1.1 1.1M301.8 104.8l-2 2M212.4 153.8l-.2 .1M214.3 149.2l-2.1 2M215.1 153.8l-2.9 2.8M216.9 149.2l-3.9 4M219.6 149.2l-3.9 4M222.3 149.2l-10.1 10.1M225 149.2l-12.4 12.5"/>
<path d="M227.7 149.2l-12.4 12.5M230.4 149.2l-16 16M233.1 149.2l-16 16M235.8 149.2l-16 16M238.5 149.2l-16 16M241.2 149.2l-16 16M243.9 149.2l-16 16M246.6 149.2l-16 16M249.3 149.2l-16 16M252 149.2l-16 16M254.6 149.2l-16 16M257.4 149.2l-16 16"/>
<path d="M260.1 149.2l-16 16M262.7 149.2l-16 16M265.4 149.2l-16 16M268.2 149.2l-16.1 16M270.8 149.2l-16 16M273.5 149.2l-16 16M276.2 149.2l-16 16M278.9 149.2l-16 16M281.6 149.2l-16 16M284.3 149.2l-16 16M287 149.2l-16 16M289.7 149.2l-16 16"/>
<path d="M292.4 149.2l-16 16M295.1 149.2l-16 16M297.8 149.2l-16 16M298.6 153.8l-11.4 11.4M300.5 149.2l-16.1 16M301.8 153.3l-11.9 11.9M301.8 150.7l-2.6 2.5M301.8 156l-9.3 9.2M301.8 158.7l-3 3M214.7 162.3l-2.5 2.4M298.2 162.3l-3 2.9M300.9 162.3l-2.9 2.9"/>
<path d="M301.8 161.4l-.3 .3M301.8 164.1l-1.2 1.1M235.3 200.9l-1.2 1.2M236.4 210.6l-2.3 2.3M238.1 200.9l-4 3.9M239.1 210.6l-5 5M240.7 200.9l-6.6 6.6M241.7 210.6l-6.2 6.3M243.4 200.9l-9.3 9.3M244.4 210.6l-6.2 6.3M246.1 200.9l-8.7 8.7M247.2 210.6l-6.3 6.3"/>
<path d="M248.8 200.9l-8.8 8.7M249.8 210.6l-6.2 6.3M251.5 200.9l-8.7 8.7M252.5 210.6l-6.2 6.3M254.2 200.9l-8.7 8.7M255.2 210.6l-6.2 6.3M256.9 200.9l-8.8 8.7M257.9 210.6l-6.2 6.3M259.6 200.9l-8.8 8.7M260.6 210.6l-6.3 6.3M262.3 200.9l-8.8 8.7M263.3 210.6l-6.2 6.3"/>
<path d="M265 200.9l-8.8 8.7M266 210.6l-6.2 6.3M267.7 200.9l-8.8 8.7M268.7 210.6l-6.3 6.3M270.4 200.9l-8.8 8.7M271.4 210.6l-6.3 6.3M272.7 214.7l-2.2 2.2M272.9 203.7l-5.9 5.9M273.1 200.9l-8.8 8.7M273.7 211.1l-5.8 5.8M274.1 210.6l-.3 .3M275.1 206.9l-2.7 2.7"/>
<path d="M275.4 214.7l-2.2 2.2M275.6 203.7l-5.9 5.9M275.8 200.9l-2.2 2.1M275.9 211.5l-2.5 2.5M277.1 202.2l-1.2 1.3M277.1 204.9l-1.4 1.4M277.1 207.6l-2 2M277.1 210.3l-.6 .6M277.1 213l-1.2 1.3M277.1 215.7l-1.2 1.2"/>
</g>
<g fill="#000" stroke="#000" stroke-width=".25">
<path d="M84.4 39.3v1.6l-.6-.9zM83.8 40l.6 .9-.6 .2zM85.1 38.7v2.1l-.7-1.5zM84.4 39.3l.7 1.5-.7 .1zM66.8 59l2.2 2.2h-4.3zM81.5 42.2v4.3l-2.1-2.1zM81.5 44.7l.2 1.9zM81.5 42.2l.2-.1v1.3zM81.5 42.2l.2 1.2-.2 .6zM81.7 45.3l.2 .6v1zM81.7 45.3l.2 1.6-.2-.3zM81.9 41.8v1l-.2-.7z"/>
<path d="M81.7 42.1l.2 .7-.2 .6zM81.9 45.9l.4 .6v.7zM81.9 45.9l.4 1.3-.4-.3zM81.9 41.8l.4-.3v.7zM81.9 41.8l.4 .4-.4 .6zM82.3 46.5l.4 .4v.8zM82.3 46.5l.4 1.2-.4-.5zM82.7 41.1v.6l-.4-.2zM82.3 41.5l.4 .2-.4 .5zM82.7 46.9l.5 .5v.8zM82.7 46.9l.5 1.3-.5-.5zM82.7 41.1l.5-.6v.8z"/>
<path d="M82.7 41.1l.5 .2-.5 .4zM83.2 47.4l.6 .3v1.1zM83.2 47.4l.6 1.4-.6-.6zM83.8 40v1.1l-.6-.6zM83.2 40.5l.6 .6-.6 .2zM83.8 47.7l.6 .1v1.6zM83.8 47.7l.6 1.7-.6-.6zM84.4 47.8l.7 .1v2.1zM84.4 47.8l.7 2.2-.7-.6zM192.8 61.2l2.2-2.2 2.2 2.2zM61.1 64.7l.7-.7 1.5 .7zM61.8 64h1.5v.7z"/>
<path d="M62.4 63.4l.9 .6h-1.5zM62.4 63.4h1.2l-.3 .6zM63 62.8l.6 .6h-1.2zM63 62.8h.8l-.2 .6zM63.5 62.3l.3 .5h-.8zM63.5 62.3h.7l-.4 .5zM63.5 62.3l.5-.4 .2 .4zM64 61.9h.7l-.5 .4zM64.3 61.5l.4 .4h-.7zM64.3 61.5h.9l-.5 .4zM64.5 61.3l.7 .2h-.9zM64.5 61.3h1.3l-.6 .2z"/>
<path d="M64.7 61.2l1.1 .1h-1.3zM64.7 61.2h1.8l-.7 .1zM67.2 61.2l1.9 .1zM67.8 61.3l1.6 .2h-1zM67.8 61.3h1.3l.3 .2zM68.4 61.5l1.3 .4h-.7zM68.4 61.5h1l.3 .4zM69 61.9l1.1 .4h-.7zM69 61.9h.7l.4 .4zM69.4 62.3l1.3 .5h-.9zM69.4 62.3h.7l.6 .5zM69.8 62.8l1.4 .6h-1.1z"/>
<path d="M69.8 62.8h.9l.5 .6zM70.1 63.4l1.8 .6h-1.6zM70.1 63.4h1.1l.7 .6zM70.3 64l2.2 .7h-2.1zM70.3 64h1.6l.6 .7zM189.3 64.7l2.2-.7-.1 .7zM189.3 64.7l.7-.7h1.5zM190 64l1.7-.6-.2 .6zM190.6 63.4h1.1l-1.7 .6zM190.6 63.4l1.4-.6-.3 .6zM190.6 63.4l.5-.6h.9zM191.1 62.8l1.3-.5-.4 .5z"/>
<path d="M191.1 62.8l.6-.5h.7zM191.7 62.3l1.1-.4-.4 .4zM191.7 62.3l.4-.4h.7zM192.1 61.9l1.3-.4-.6 .4zM192.1 61.9l.4-.4h.9zM192.5 61.5l1.5-.2-.6 .2zM192.7 61.3h1.3l-1.5 .2zM192.7 61.3l2-.1zM195.9 61.3l1.3-.1 .1 .1zM195.3 61.2h1.9l-1.3 .1zM196.6 61.5l.7-.2 .2 .2zM195.9 61.3h1.4l-.7 .2z"/>
<path d="M197.1 61.9l.4-.4 .3 .4zM196.6 61.5h.9l-.4 .4zM197.8 61.9l.5 .4h-.7zM197.1 61.9h.7l-.2 .4zM198.3 62.3l.5 .5h-.8zM197.6 62.3h.7l-.3 .5zM198.8 62.8l.6 .6h-1.1zM198 62.8h.8l-.5 .6zM198.4 64l1-.6 .6 .6zM198.3 63.4h1.1l-1 .6zM198.5 64.7l1.5-.7 .6 .7zM198.4 64h1.6l-1.5 .7z"/>
<path d="M84.4 118.1v1.6l-.6 .2zM83.8 118.8l.6-.7-.6 1.8zM85.1 117.5v2.2h-.7zM84.4 118.1l.7-.6-.7 2.2zM79.4 123.2l2.1-2.2v4.3zM81.7 120.9l-.2 1.9zM81.5 121l.2-.1-.2 1.9zM81.7 124.2v1.3l-.2-.2zM81.5 123.5l.2 .7-.2 1.1zM81.9 120.6v1l-.2 .6zM81.9 120.6l-.2 1.6v-1.3zM81.9 124.7v1l-.2-.2z"/>
<path d="M81.7 124.2l.2 .5-.2 .8zM82.3 120.3v.8l-.4 .5zM81.9 120.6l.4-.3-.4 1.3zM82.3 125.3v.8l-.4-.4zM81.9 124.7l.4 .6-.4 .4zM82.7 119.9v.7l-.4 .5zM82.3 120.3l.4-.4-.4 1.2zM82.3 126.1l.4-.3v.7zM82.3 125.3l.4 .5-.4 .3zM83.2 119.4v.8l-.5 .4zM82.7 119.9l.5-.5-.5 1.2zM82.7 126.5l.5-.3v.8z"/>
<path d="M82.7 125.8l.5 .4-.5 .3zM83.8 118.8v1.1l-.6 .3zM83.8 118.8l-.6 1.4v-.8zM83.2 127l.6-.5v1.1zM83.2 126.2l.6 .3-.6 .5zM84.4 126.7v1.5l-.6-.6zM83.8 126.5l.6 .2-.6 .9zM85.1 126.7v2.2l-.7-.7zM84.4 126.7h.7l-.7 1.5zM61.9 156.6l1.5 .6h-2.1zM61.9 156.6h1.6l-.1 .6zM62.5 155.9l1 .7h-1.6z"/>
<path d="M62.5 155.9h1.1l-.1 .7zM63.1 155.4l.5 .5h-1.1zM63.1 155.4h.8l-.3 .5zM63.1 155.4l.5-.6 .3 .6zM63.6 154.8h.7l-.4 .6zM64.1 154.4l.2 .4h-.7zM64.1 154.4h.7l-.5 .4zM64.4 154.1l.4 .3h-.7zM64.4 154.1h1l-.6 .3zM64.7 153.8l.7 .3h-1zM64.7 153.8h1.3l-.6 .3zM64.8 153.7l1.2 .1h-1.3z"/>
<path d="M64.8 153.7h1.8l-.6 .1zM66.9 151.5l2.2 2.2h-4.3zM67.3 153.7l1.9 .1zM67.9 153.8l1.6 .3h-1zM67.9 153.8h1.3l.3 .3zM68.5 154.1l1.3 .3h-.7zM68.5 154.1h1l.3 .3zM69.1 154.4l1.1 .4h-.6zM69.1 154.4h.7l.4 .4zM69.6 154.8l1.1 .6h-.8zM69.6 154.8h.6l.5 .6zM69.9 155.4l1.4 .5h-1.1z"/>
<path d="M69.9 155.4h.8l.6 .5zM70.2 155.9l1.8 .7h-1.6zM70.2 155.9h1.1l.7 .7zM70.4 156.6l2.2 .6h-2.1zM70.4 156.6h1.6l.6 .6zM189.3 157.2l2.2-.6-.1 .6zM189.3 157.2l.7-.6h1.5zM190 156.6l1.7-.7-.2 .7zM190.6 155.9h1.1l-1.7 .7zM190.6 155.9l1.4-.5-.3 .5zM190.6 155.9l.5-.5h.9zM191.1 155.4l1.3-.6-.4 .6z"/>
<path d="M191.1 155.4l.6-.6h.7zM191.7 154.8l1.1-.4-.4 .4zM191.7 154.8l.4-.4h.7zM192.1 154.4l1.3-.3-.6 .3zM192.1 154.4l.4-.3h.9zM192.5 154.1l1.5-.3-.6 .3zM192.7 153.8h1.3l-1.5 .3zM192.7 153.8l2-.1zM192.8 153.7l2.2-2.2 2.2 2.2zM195.9 153.8l1.3-.1 .1 .1zM195.3 153.7h1.9l-1.3 .1zM196.6 154.1l.7-.3 .2 .3z"/>
<path d="M195.9 153.8h1.4l-.7 .3zM197.1 154.4l.4-.3 .3 .3zM196.6 154.1h.9l-.4 .3zM197.8 154.4l.5 .4h-.7zM197.1 154.4h.7l-.2 .4zM198.3 154.8l.5 .6h-.8zM197.6 154.8h.7l-.3 .6zM198.8 155.4l.6 .5h-1.1zM198 155.4h.8l-.5 .5zM198.4 156.6l1-.7 .6 .7zM198.3 155.9h1.1l-1 .7zM198.5 157.2l1.5-.6 .6 .6z"/>
<path d="M198.4 156.6h1.6l-1.5 .6z"/>
<path d="M80.9 8.8l.2 2.5v-2.5zM80.9 8.8l.2 2.5h-.2z"/>
<path d="M130.9 8.8l.2 2.5v-2.5zM130.9 8.8l.2 2.5h-.2z"/>
<path d="M180.9 8.8l.2 2.5v-2.5zM180.9 8.8l.2 2.5h-.2z"/>
<path d="M230.9 8.8l.2 2.5v-2.5zM230.9 8.8l.2 2.5h-.2z"/>
<path d="M280.9 8.8l.2 2.5v-2.5zM280.9 8.8l.2 2.5h-.2z"/>
<path d="M330.9 8.8l.2 2.5v-2.5zM330.9 8.8l.2 2.5h-.2z"/>
<path d="M380.9 8.8l.2 2.5v-2.5zM380.9 8.8l.2 2.5h-.2z"/>
<path d="M358.2 35.3h49.9v-.1zM358.2 35.2h49.9l-49.9 .1z"/>
<path d="M22.5 85.3h2.5v-.1zM22.5 85.2h2.5l-2.5 .1z"/>
<path d="M358.2 85.3h49.9v-.1zM358.2 85.2h49.9l-49.9 .1z"/>
<path d="M408.1 85.3h2.5v-.1zM408.1 85.2h2.5l-2.5 .1z"/>
<path d="M358.2 118.5v.2l49.9-.2zM358.2 118.7l49.9-.2v.2z"/>
<path d="M358.2 102h49.9v-.2zM358.2 101.8h49.9l-49.9 .2z"/>
<path d="M358.2 118.7h49.9v-.2zM358.2 118.5h49.9l-49.9 .2z"/>
<path d="M22.5 135.3h2.5v-.1zM22.5 135.2h2.5l-2.5 .1z"/>
<path d="M358.2 135.2v.1l49.9-.1zM358.2 135.3l49.9-.1v.1z"/>
<path d="M358.2 135.2v.1l49.9-.1zM358.2 135.3l49.9-.1v.1z"/>
<path d="M358.2 135.2v.1l49.9-.1zM358.2 135.3l49.9-.1v.1z"/>
<path d="M358.2 135.2v.1l49.9-.1zM358.2 135.3l49.9-.1v.1z"/>
<path d="M408.1 135.3h2.5v-.1zM408.1 135.2h2.5l-2.5 .1z"/>
<path d="M358.2 151.8v.2l49.9-.2zM358.2 152l49.9-.2v.2z"/>
<path d="M358.2 168.5v.2l49.9-.2zM358.2 168.7l49.9-.2v.2z"/>
<path d="M358.2 168.5v.2l49.9-.2zM358.2 168.7l49.9-.2v.2z"/>
<path d="M22.5 185.3h2.5v-.1zM22.5 185.2h2.5l-2.5 .1z"/>
<path d="M358.2 195.2v.1l49.9-.1zM358.2 195.3l49.9-.1v.1z"/>
<path d="M358.2 190.2v.1l49.9-.1zM358.2 190.3l49.9-.1v.1z"/>
<path d="M358.2 185.2v.1l49.9-.1zM358.2 185.3l49.9-.1v.1z"/>
<path d="M408.1 185.3h2.5v-.1zM408.1 185.2h2.5l-2.5 .1z"/>
<path d="M358.2 215.2v.1l49.9-.1zM358.2 215.3l49.9-.1v.1z"/>
<path d="M358.2 210.2v.1l49.9-.1zM358.2 210.3l49.9-.1v.1z"/>
<path d="M358.2 205.2v.1l49.9-.1zM358.2 205.3l49.9-.1v.1z"/>
<path d="M358.2 200.2v.1l49.9-.1zM358.2 200.3l49.9-.1v.1z"/>
<path d="M22.5 235.3h2.5v-.1zM22.5 235.2h2.5l-2.5 .1z"/>
<path d="M358.2 235.2v.1l49.9-.1zM358.2 235.3l49.9-.1v.1z"/>
<path d="M358.2 235.2v.1l49.9-.1zM358.2 235.3l49.9-.1v.1z"/>
<path d="M358.2 230.2h49.9zM358.2 230.3l49.9-.1z"/>
<path d="M358.2 225.2h49.9zM358.2 225.3l49.9-.1z"/>
<path d="M358.2 220.2v.1l49.9-.1zM358.2 220.3l49.9-.1v.1z"/>
<path d="M408.1 235.3h2.5v-.1zM408.1 235.2h2.5l-2.5 .1z"/>
<path d="M408.1 235.3h2.5v-.1zM408.1 235.2h2.5l-2.5 .1z"/>
<path d="M408.1 235.3h2.5v-.1zM408.1 235.2h2.5l-2.5 .1z"/>
<path d="M22.5 285.3h2.5v-.2zM22.5 285.1h2.5l-2.5 .2z"/>
<path d="M80.9 287.1l.2 2.4v-2.4zM80.9 287.1l.2 2.4h-.2z"/>
<path d="M130.9 287.1l.2 2.4v-2.4zM130.9 287.1l.2 2.4h-.2z"/>
<path d="M180.9 287.1l.2 2.4v-2.4zM180.9 287.1l.2 2.4h-.2z"/>
<path d="M230.9 287.1l.2 2.4v-2.4zM230.9 287.1l.2 2.4h-.2z"/>
<path d="M280.9 287.1l.2 2.4v-2.4zM280.9 287.1l.2 2.4h-.2z"/>
<path d="M330.9 287.1l.2 2.4v-2.4zM330.9 287.1l.2 2.4h-.2z"/>
<path d="M355.9 287.1v2.4h.2zM355.9 287.1h.2v2.4z"/>
<path d="M355.9 287.1v2.4h.2zM355.9 287.1h.2v2.4z"/>
<path d="M365.9 287.1l.2 2.4v-2.4zM365.9 287.1l.2 2.4h-.2z"/>
<path d="M380.9 287.1l.2 2.4v-2.4zM380.9 287.1l.2 2.4h-.2z"/>
<path d="M405.8 287.1l.4 2.4v-2.4zM405.8 287.1l.4 2.4h-.4z"/>
</g>
<g fill="#fff" stroke="#fff" stroke-width=".25">
<path d="M383.1 35.3l30.8 4.3h-30.8z"/>
<path d="M383.1 35.3h25l5.8 4.3z"/>
<path d="M408.1 20.7h5.8l-5.8 14.6z"/>
<path d="M413.9 20.7v18.9l-5.8-4.3z"/>
<path d="M124.5 57v4.3l8.6-4.3zM124.5 61.3l8.6-4.3v4.3z"/>
<path d="M177.8 80.9v8.8h4.4zM177.8 80.9h4.4v8.8z"/>
<path d="M177.8 153.1v8.3h4.4zM177.8 153.1h4.4v8.3z"/>
</g>
<path d="M383.1 35.3h25v-14.6h5.8v18.9h-30.8z" fill="none" stroke="#fff" stroke-width=".25"/>
<text font-size="13.4" x="367.7" y="265">A711</text>
<g font-size="5.6">
<text x="98.9" y="136.6">PROSPETTO SUPERIORE</text>
<text x="245.3" y="135.7">SEZIONE D</text>
<text x="99.1" y="143.3">CASSETTO</text>
<text x="98.9" y="182.9">PROSPETTO FRONTALE</text>
<text x="99.1" y="189.6">CASSETTO</text>
<text x="245.3" y="186.1">SEZIONE E</text>
<text x="98.9" y="232.2">PROSPETTO LATERALE</text>
<text x="245.3" y="232.2">SEZIONE F</text>
<text x="99.1" y="238.9">CASSETTO</text>
</g>
<g font-size="5">
<text x="366.6" y="50.5">MONTERREY</text>
<text x="371.7" y="56.5">SIMPLEX</text>
<text x="124.6" y="60.9">895</text>
<text x="371.8" y="62.5">CAMERA</text>
<text x="181.8" y="89.4" transform="rotate(-90 181.8 89.4)">430</text>
<text x="181.8" y="161.6" transform="rotate(-90 181.8 161.6)">160</text>
</g>
<g font-size="2.8">
<text x="214.6" y="118.9">PART.4</text>
<text x="216" y="124.8">A712</text>
<text x="193.9" y="174.6">PART.5</text>
<text x="195.4" y="180.4">A712</text>
<text x="288.3" y="193.4">PART.6</text>
<text x="289.7" y="199.3">A712</text>
</g>
<g font-size="2.5">
<text x="50.7" y="10.1">1</text>
<text x="105.3" y="10.1">2</text>
<text x="155.3" y="10.1">3</text>
<text x="205.3" y="10.1">4</text>
<text x="255.3" y="10.1">5</text>
<text x="305.3" y="10.1">6</text>
<text x="355.3" y="10.1">7</text>
<text x="405.3" y="10.1">8</text>
<text x="359" y="28.2">POLITECNICO DI MILANO</text>
<text x="359" y="31.2">SCUOLA DEL DESIGN</text>
<text x="359" y="34.2">C.L. DESIGN DEGLI INTERNI</text>
<text x="359.1" y="38">PROGETTO:</text>
<text x="22.3" y="46.2">A</text>
<text x="409.3" y="48.5">A</text>
<text x="359.1" y="88">CORSO:</text>
<text x="369.5" y="89.5">STRUMENTI E METODI</text>
<text x="373.3" y="92.5">DEL PROGETTO</text>
<text x="359.1" y="104.7">DOCENTE:</text>
<text x="22.3" y="111.2">B</text>
<text x="372.5" y="109.9">MARCO FERRARA</text>
<text x="409.3" y="111.2">B</text>
<text x="359.1" y="121.4">STUDENTI:</text>
<text x="369" y="130.8">FRANCESCA MEZZANO</text>
<text x="359.1" y="138">OGGETTO:</text>
<text x="362.3" y="141">CASSETTO PROSPETTI E SEZIONI</text>
<text x="359.1" y="154.7">NOTE:</text>
<text x="22.2" y="161.2">C</text>
<text x="382.5" y="161.2">-</text>
<text x="409.2" y="161.2">C</text>
<text x="359.1" y="171.4">NOME FILE:</text>
<text x="367.4" y="177.1">HEMNES_102-426-35.dwg</text>
<text x="359" y="188.6">VERS</text>
<text x="398.6" y="188.6">DATA</text>
<text x="22.2" y="211.1">D</text>
<text x="409.2" y="211.1">D</text>
<text x="359.1" y="233.6">A</text>
<text x="394.1" y="233.6">18/7/2017</text>
<text x="359.1" y="238.2">TAVOLA NO.:</text>
<text x="395.3" y="238.2">3 DI</text>
<text x="402.4" y="238.2">16</text>
<text x="22.3" y="261.1">E</text>
<text x="409.3" y="261.1">E</text>
<text x="359.1" y="280.7">DATA:</text>
<text x="369.1" y="280.6">9/4/2017</text>
<text x="384.1" y="280.6">SCALA:</text>
<text x="398.7" y="280.6">1:10</text>
<text x="19.5" y="287.3" transform="rotate(-90 19.5 287.3)">DIRECTORY: /USERS/FRANCESCAMEZZANO/DESKTOP/MO-S_3_CAMERA/HEMNES_102-426-35.DWG | PLOTTED ON: 9/5/2017 3:47:22 AM | BY USER: FRA</text>
<text x="359" y="283.6">REV:</text>
<text x="369.1" y="283.6">B</text>
<text x="384.1" y="283.6">FORMATO:</text>
<text x="400.5" y="283.6">A3</text>
<text x="48.8" y="290.4">1</text>
<text x="105.3" y="290.4">2</text>
<text x="155.3" y="290.4">3</text>
<text x="205.3" y="290.4">4</text>
<text x="255.3" y="290.4">5</text>
<text x="305.3" y="290.4">6</text>
<text x="356.5" y="289.5">0</text>
<text x="366.5" y="289.5">10cm</text>
<text x="381.5" y="289.5">25cm</text>
<text x="399.4" y="289.5">50cm</text>
</g>
</svg>
